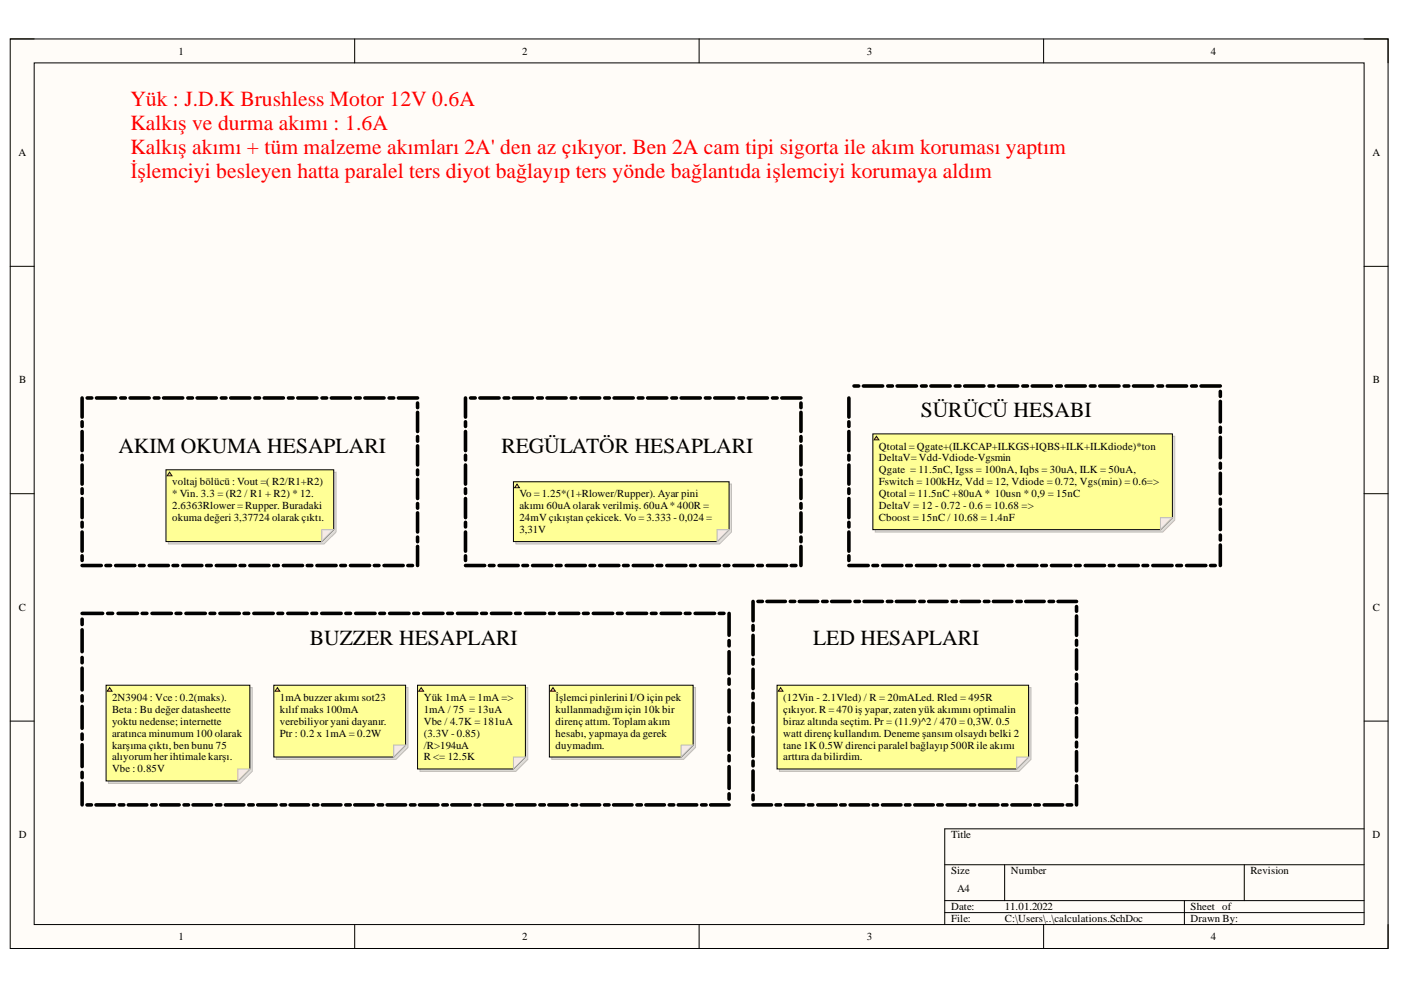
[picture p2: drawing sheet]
<svg xmlns="http://www.w3.org/2000/svg" width="297mm" height="210mm" viewBox="0 0 297 210" stroke-linecap="round" stroke-linejoin="round" font-family="sans-serif">
<path d="M2.2 8.3h292.1v192.8h-292.1z" fill-rule="evenodd" fill="#fffcf8"/>
<path d="M2.2 8.3h292.1v192.8h-292.1z" fill="none" stroke="#000" stroke-width=".21"/>
<path d="M7.2 13.3h282v182.7h-282z" fill-rule="evenodd" fill="#fffcf8"/>
<g fill="none" stroke="#000" stroke-width=".21">
<path d="M2.2 8.3h5M7.2 13.3h282v182.7h-282zM75.2 8.3v5M148.2 8.3v5M221.3 8.3v5M289.2 8.3h5.1v5M2.2 56.5h5M289.2 56.5h5.1M2.2 104.7h5M289.2 104.7h5.1M2.2 152.9h5M289.2 152.9h5.1"/>
<path d="M289.2 175.7h-88.9v20.3M75.2 196v5.1M148.2 196v5.1M200.3 183.3h88.9M200.3 191h88.9M200.3 193.5h88.9M213 183.3v7.7M221.3 196v5.1M251.1 191v5M263.8 183.3v7.7M294.3 196v5.1"/>
</g>
<g fill="none" stroke="#000" stroke-width=".76">
<path d="M17.4 84.4v4M17.4 89.4v1M17.4 91.5v4M17.4 96.5v1M17.4 98.6v4.1M18.5 84.4h1M20.5 84.4h4M25.6 84.4h1M27.6 84.4h4M32.7 84.4h1M34.7 84.4h4M39.8 84.4h1"/>
<path d="M41.8 84.4h4.1M46.9 84.4h1M48.9 84.4h4.1M54 84.4h1M56 84.4h4.1M61.2 84.4h.9M63.1 84.4h4.1M68.3 84.4h1M70.2 84.4h4.1M75.4 84.4h1M77.4 84.4h4M82.5 84.4h1"/>
<path d="M84.5 84.4h4M88.5 85.5v.9M88.5 87.4v4.1M88.5 92.6v.9M88.5 94.5v4.1M88.5 99.7v.9M98.7 84.4v4M98.7 89.4v1M98.7 91.5v4M98.7 96.5v1M98.7 98.6v4.1M99.8 84.4h1"/>
<path d="M101.7 84.4h4.1M106.9 84.4h1M108.9 84.4h4M114 84.4h1M116 84.4h4M121.1 84.4h1M123.1 84.4h4M128.2 84.4h1M130.2 84.4h4.1M135.3 84.4h1M137.3 84.4h4.1M142.4 84.4h1"/>
<path d="M144.4 84.4h4.1M149.6 84.4h.9M151.5 84.4h4.1M156.7 84.4h1M158.6 84.4h4.1M163.8 84.4h1M165.8 84.4h4M169.8 85.5v.9M169.8 87.4v4.1M169.8 92.6v.9M169.8 94.5v4.1M169.8 99.7v.9"/>
<path d="M180 84.4v4M180 89.4v1M180 91.5v4M180 96.5v1M180 98.6v4.1M181.1 81.8h1M183.1 81.8h4M188.2 81.8h1M190.2 81.8h4.1M195.4 81.8h1M197.4 81.8h4.1M202.5 81.8h1"/>
<path d="M204.5 81.8h4.1M209.7 81.8h1M211.7 81.8h4.1M216.9 81.8h1M218.8 81.8h4.1M224 81.8h1M226 81.8h4.1M231.2 81.8h1M233.2 81.8h4.1M238.3 81.8h1M240.3 81.8h4.1M245.5 81.8h1"/>
<path d="M247.5 81.8h4.1M252.6 81.8h1.1M254.6 81.8h4.1M258.7 83v1M258.7 85.1v4.4M258.7 90.6v1.1M258.7 92.7v4.4M258.7 98.2v1.1M17.4 103.6v1M17.4 105.7v4.1M17.4 110.7v1M17.4 112.8v4.1"/>
<path d="M17.4 117.8v1M17.4 119.9h4.1M22.5 119.9h1M24.5 119.9h4.1M29.6 119.9h1M31.6 119.9h4.1M36.7 119.9h1M38.7 119.9h4.1M43.8 119.9h1M45.9 119.9h4M50.9 119.9h1M53 119.9h4"/>
<path d="M58 119.9h1M60.1 119.9h4M65.1 119.9h1M67.2 119.9h4.1M72.2 119.9h1M74.3 119.9h4.1M79.4 119.9h1M81.4 119.9h4.1M86.5 119.9h1M88.5 101.6v4.1M88.5 106.8v1M88.5 108.7v4.1"/>
<path d="M88.5 113.9v1M88.5 115.8v4.1M98.7 119.9h4.1M98.7 103.6v1M98.7 105.7v4.1M98.7 110.7v1M98.7 112.8v4.1M98.7 117.8v1M103.7 119.9h1M105.8 119.9h4.1M110.9 119.9h.9M112.9 119.9h4.1"/>
<path d="M118 119.9h1M120 119.9h4.1M125.1 119.9h1M127.1 119.9h4.1M132.2 119.9h1M134.3 119.9h4M139.3 119.9h1M141.4 119.9h4M146.4 119.9h1M148.5 119.9h4M153.5 119.9h1M155.6 119.9h4.1"/>
<path d="M160.6 119.9h1M162.7 119.9h4.1M167.8 119.9h.9M169.8 101.6v4.1M169.8 106.8v1M169.8 108.7v4.1M169.8 113.9v1M169.8 115.8v4.1M180 119.9h4.1M180 103.6v1M180 105.7v4.1M180 110.7v1"/>
<path d="M180 112.8v4.1M180 117.8v1M185.1 119.9h1M187.1 119.9h4.1M192.2 119.9h1M194.3 119.9h4.1M199.4 119.9h1M201.5 119.9h4.1M206.5 119.9h1M208.6 119.9h4.1M213.7 119.9h1M215.8 119.9h4.1"/>
<path d="M220.9 119.9h1M222.9 119.9h4.1M228 119.9h1M230.1 119.9h4.1M235.2 119.9h1M237.3 119.9h4M242.3 119.9h1M244.4 119.9h4.1M249.5 119.9h1M251.6 119.9h4.1M256.7 119.9h1M258.7 100.3v4.4"/>
<path d="M258.7 105.8v1.1M258.7 107.9v4.4M258.7 113.4v1.1M258.7 115.6v4.3M17.4 130.1h4.4M17.4 131.3v1.1M17.4 133.5v4.7M17.4 139.4v1.1M22.8 130.1h1.1M25 130.1h4.1M30.1 130.1h1M32.2 130.1h4.1"/>
<path d="M37.3 130.1h1M39.4 130.1h4.1M44.5 130.1h1M46.6 130.1h4.1M51.7 130.1h1M53.8 130.1h4.1M58.9 130.1h1M61 130.1h4.1M66.1 130.1h1M68.2 130.1h4.1M73.3 130.1h1M75.4 130.1h4.1"/>
<path d="M80.5 130.1h1M82.6 130.1h4.1M87.7 130.1h1M89.8 130.1h4.1M94.9 130.1h1M97 130.1h4.1M102.1 130.1h1M104.2 130.1h4.1M109.3 130.1h1M111.4 130.1h4.1M116.5 130.1h1M118.6 130.1h4.1"/>
<path d="M123.7 130.1h1M125.8 130.1h4.1M130.9 130.1h1M133 130.1h4.1M138.1 130.1h1M140.2 130.1h4.1M145.3 130.1h1M147.4 130.1h4.1M152.5 130.1h1M154.6 130.1v4.6M154.6 135.8v1.2M154.6 138.2v4.6"/>
<path d="M159.7 127.5v4.1M159.7 132.6v1M159.7 134.7v4.1M159.7 139.8v1M160.7 127.5h.9M162.6 127.5h3.9M167.6 127.5h.9M169.5 127.5h3.9M174.4 127.5h1M176.3 127.5h3.9M181.3 127.5h.9M183.2 127.5h3.9"/>
<path d="M188.1 127.5h1M190 127.5h4M195 127.5h.9M196.9 127.5h3.9M201.8 127.5h1M203.7 127.5h4M208.7 127.5h1M210.6 127.5h3.9M215.6 127.5h.9M217.5 127.5h3.9M222.4 127.5h1M224.3 127.5h3.9"/>
<path d="M228.2 128.6v1M228.2 130.6v4.1M228.2 135.8v1M228.2 137.8v4.1M17.4 141.7v4.6M17.4 147.5v1.1M17.4 149.8v4.6M17.4 155.6v1.2M17.4 157.9v4.6M154.6 143.9v1.2M154.6 146.3v4.6M154.6 152.1v1.1"/>
<path d="M154.6 154.4v4.7M159.7 141.9v4.1M159.7 147v1M159.7 149.1v4.1M159.7 154.2v1M159.7 156.3v4.1M228.2 143v1M228.2 145v4.1M228.2 150.2v1M228.2 152.2v4.1M228.2 157.4v1M228.2 159.4v4.1"/>
<path d="M17.4 163.8v1.1M17.4 166v4.7M18.4 170.7h1M20.4 170.7h3.9M25.3 170.7h1M27.2 170.7h3.9M32.2 170.7h.9M34.1 170.7h3.9M39 170.7h1M40.9 170.7h3.9M45.9 170.7h.9M47.8 170.7h3.9"/>
<path d="M52.7 170.7h1M54.6 170.7h4M59.6 170.7h.9M61.5 170.7h3.9M66.5 170.7h.9M68.4 170.7h3.9M73.3 170.7h1M75.2 170.7h3.9M80.2 170.7h.9M82.1 170.7h3.9M87 170.7h1M88.9 170.7h4"/>
<path d="M93.9 170.7h.9M95.8 170.7h3.9M100.7 170.7h1M102.7 170.7h3.9M107.6 170.7h1M109.5 170.7h3.9M114.5 170.7h.9M116.4 170.7h3.9M121.3 170.7h1M123.2 170.7h3.9M128.2 170.7h.9M130.1 170.7h3.9"/>
<path d="M135 170.7h1M136.9 170.7h4M141.9 170.7h1M143.8 170.7h3.9M148.8 170.7h.9M150.7 170.7h3.9M154.6 160.2v1.1M154.6 162.5v4.7M154.6 168.3v1.1M159.7 170.7h3.9M159.7 161.4v1M159.7 163.5v4.1"/>
<path d="M159.7 168.6v1M164.5 170.7h1M166.5 170.7h3.9M171.4 170.7h.9M173.4 170.7h3.9M178.2 170.7h1M180.2 170.7h4M185.1 170.7h1M187.1 170.7h3.9M192 170.7h.9M194 170.7h3.9M198.8 170.7h1"/>
<path d="M200.8 170.7h3.9M205.7 170.7h.9M207.7 170.7h3.9M212.5 170.7h1M214.5 170.7h4M219.4 170.7h1M221.4 170.7h3.9M226.3 170.7h.9M228.2 164.6v1M228.2 166.5v4.2"/>
</g>
<path d="M23 145.8h30.5v17.7l-2.6 2.6h-27.9z" fill-rule="evenodd" fill="#e0ddd7"/>
<path d="M23 145.8h30.5v17.7l-2.6 2.6h-27.9z" fill="none" stroke="#bfbdba" stroke-width=".21"/>
<path d="M22.5 145.3h30.5v17.7l-2.6 2.6h-27.9z" fill-rule="evenodd" fill="#ffff96"/>
<path d="M22.5 145.3h30.5v17.7l-2.6 2.6h-27.9z" fill="none" stroke="#000" stroke-width=".21"/>
<path d="M50.4 163h2.6l-2.6 2.6z" fill="#f2f0d8"/>
<path d="M50.4 163h2.6l-2.6 2.6z" fill="none" stroke="#bfbdba" stroke-width=".21"/>
<path d="M23.3 145.8l.5 .7h-1.1z" fill="#ffcc78"/>
<path d="M23.3 145.8l.5 .7h-1.1z" fill="none" stroke="#300" stroke-width=".21"/>
<path d="M58.6 145.8h27.9v12.7l-2.5 2.5h-25.4z" fill-rule="evenodd" fill="#e0ddd7"/>
<path d="M58.6 145.8h27.9v12.7l-2.5 2.5h-25.4z" fill="none" stroke="#bfbdba" stroke-width=".21"/>
<path d="M58.1 145.3h27.9v12.7l-2.5 2.5h-25.4z" fill-rule="evenodd" fill="#ffff96"/>
<path d="M58.1 145.3h27.9v12.7l-2.5 2.5h-25.4z" fill="none" stroke="#000" stroke-width=".21"/>
<path d="M83.5 158h2.5l-2.5 2.5z" fill="#f2f0d8"/>
<path d="M83.5 158h2.5l-2.5 2.5z" fill="none" stroke="#bfbdba" stroke-width=".21"/>
<path d="M58.8 145.8l.5 .7h-1z" fill="#ffcc78"/>
<path d="M58.8 145.8l.5 .7h-1z" fill="none" stroke="#300" stroke-width=".21"/>
<path d="M89 145.8h22.9v15.2l-2.5 2.5h-20.4z" fill-rule="evenodd" fill="#e0ddd7"/>
<path d="M89 145.8h22.9v15.2l-2.5 2.5h-20.4z" fill="none" stroke="#bfbdba" stroke-width=".21"/>
<path d="M88.5 145.3h22.9v15.2l-2.5 2.5h-20.4z" fill-rule="evenodd" fill="#ffff96"/>
<path d="M88.5 145.3h22.9v15.2l-2.5 2.5h-20.4z" fill="none" stroke="#000" stroke-width=".21"/>
<path d="M108.9 160.5h2.5l-2.5 2.5z" fill="#f2f0d8"/>
<path d="M108.9 160.5h2.5l-2.5 2.5z" fill="none" stroke="#bfbdba" stroke-width=".21"/>
<path d="M89.3 145.8l.5 .7h-1z" fill="#ffcc78"/>
<path d="M89.3 145.8l.5 .7h-1z" fill="none" stroke="#300" stroke-width=".21"/>
<path d="M117 145.8h30.5v12.7l-2.6 2.5h-27.9z" fill-rule="evenodd" fill="#e0ddd7"/>
<path d="M117 145.8h30.5v12.7l-2.6 2.5h-27.9z" fill="none" stroke="#bfbdba" stroke-width=".21"/>
<path d="M116.5 145.3h30.5v12.7l-2.6 2.5h-27.9z" fill-rule="evenodd" fill="#ffff96"/>
<path d="M116.5 145.3h30.5v12.7l-2.6 2.5h-27.9z" fill="none" stroke="#000" stroke-width=".21"/>
<path d="M144.4 158h2.6l-2.6 2.5z" fill="#f2f0d8"/>
<path d="M144.4 158h2.6l-2.6 2.5z" fill="none" stroke="#bfbdba" stroke-width=".21"/>
<path d="M117.2 145.8l.5 .7h-1z" fill="#ffcc78"/>
<path d="M117.2 145.8l.5 .7h-1z" fill="none" stroke="#300" stroke-width=".21"/>
<path d="M165.3 145.8h53.3v15.2l-2.5 2.5h-50.8z" fill-rule="evenodd" fill="#e0ddd7"/>
<path d="M165.3 145.8h53.3v15.2l-2.5 2.5h-50.8z" fill="none" stroke="#bfbdba" stroke-width=".21"/>
<path d="M164.7 145.3h53.4v15.2l-2.6 2.5h-50.8z" fill-rule="evenodd" fill="#ffff96"/>
<path d="M164.7 145.3h53.4v15.2l-2.6 2.5h-50.8z" fill="none" stroke="#000" stroke-width=".21"/>
<path d="M215.5 160.5h2.6l-2.6 2.5z" fill="#f2f0d8"/>
<path d="M215.5 160.5h2.6l-2.6 2.5z" fill="none" stroke="#bfbdba" stroke-width=".21"/>
<path d="M165.5 145.8l.5 .7h-1z" fill="#ffcc78"/>
<path d="M165.5 145.8l.5 .7h-1z" fill="none" stroke="#300" stroke-width=".21"/>
<path d="M35.7 100.1h35.6v12.7l-2.6 2.5h-33z" fill-rule="evenodd" fill="#e0ddd7"/>
<path d="M35.7 100.1h35.6v12.7l-2.6 2.5h-33z" fill="none" stroke="#bfbdba" stroke-width=".21"/>
<path d="M35.2 99.6h35.6v12.7l-2.6 2.5h-33z" fill-rule="evenodd" fill="#ffff96"/>
<path d="M35.2 99.6h35.6v12.7l-2.6 2.5h-33z" fill="none" stroke="#000" stroke-width=".21"/>
<path d="M68.2 112.3h2.6l-2.6 2.5z" fill="#f2f0d8"/>
<path d="M68.2 112.3h2.6l-2.6 2.5z" fill="none" stroke="#bfbdba" stroke-width=".21"/>
<path d="M36 100.1l.5 .8h-1.1z" fill="#ffcc78"/>
<path d="M36 100.1l.5 .8h-1.1z" fill="none" stroke="#300" stroke-width=".21"/>
<path d="M109.4 102.7h45.7v10.1l-2.6 2.5h-43.1z" fill-rule="evenodd" fill="#e0ddd7"/>
<path d="M109.4 102.7h45.7v10.1l-2.6 2.5h-43.1z" fill="none" stroke="#bfbdba" stroke-width=".21"/>
<path d="M108.9 102.1h45.7v10.2l-2.6 2.5h-43.1z" fill-rule="evenodd" fill="#ffff96"/>
<path d="M108.9 102.1h45.7v10.2l-2.6 2.5h-43.1z" fill="none" stroke="#000" stroke-width=".21"/>
<path d="M152 112.3h2.6l-2.6 2.5z" fill="#f2f0d8"/>
<path d="M152 112.3h2.6l-2.6 2.5z" fill="none" stroke="#bfbdba" stroke-width=".21"/>
<path d="M109.6 102.7l.5 .7h-1z" fill="#ffcc78"/>
<path d="M109.6 102.7l.5 .7h-1z" fill="none" stroke="#300" stroke-width=".21"/>
<path d="M185.6 92.5h63.5v17.8l-2.6 2.5h-60.9z" fill-rule="evenodd" fill="#e0ddd7"/>
<path d="M185.6 92.5h63.5v17.8l-2.6 2.5h-60.9z" fill="none" stroke="#bfbdba" stroke-width=".21"/>
<path d="M185.1 92h63.5v17.8l-2.6 2.5h-60.9z" fill-rule="evenodd" fill="#ffff96"/>
<path d="M185.1 92h63.5v17.8l-2.6 2.5h-60.9z" fill="none" stroke="#000" stroke-width=".21"/>
<path d="M246 109.8h2.6l-2.6 2.5z" fill="#f2f0d8"/>
<path d="M246 109.8h2.6l-2.6 2.5z" fill="none" stroke="#bfbdba" stroke-width=".21"/>
<path d="M185.8 92.5l.5 .8h-1z" fill="#ffcc78"/>
<path d="M185.8 92.5l.5 .8h-1z" fill="none" stroke="#300" stroke-width=".21"/>
<g font-size="4.6" fill="#f00">
<text x="27.6" y="22.5">Yük : J.D.K Brushless Motor 12V 0.6A</text>
<text x="27.6" y="27.5">Kalkış ve durma akımı : 1.6A</text>
<text x="27.6" y="32.6">Kalkış akımı + tüm malzeme akımları 2A' den az çıkıyor. Ben 2A cam tipi sigorta ile akım koruması yaptım</text>
<text x="27.6" y="37.6">İşlemciyi besleyen hatta paralel ters diyot bağlayıp ters yönde bağlantıda işlemciyi korumaya aldım</text>
</g>
<g font-size="4.6">
<text x="195.2" y="88.5">SÜRÜCÜ HESABI</text>
<text x="25.1" y="96.1">AKIM OKUMA HESAPLARI</text>
<text x="106.3" y="96.1">REGÜLATÖR HESAPLARI</text>
<text x="65.7" y="136.7">BUZZER HESAPLARI</text>
<text x="172.4" y="136.7">LED HESAPLARI</text>
</g>
<g font-size="2.3">
<text x="37.9" y="11.6">1</text>
<text x="110.7" y="11.6">2</text>
<text x="183.8" y="11.6">3</text>
<text x="256.7" y="11.6">4</text>
<text x="3.9" y="33.1">A</text>
<text x="291" y="33.1">A</text>
<text x="4.1" y="81.3">B</text>
<text x="291" y="81.3">B</text>
<text x="186.3" y="95.3">Qtotal = Qgate+(ILKCAP+ILKGS+IQBS+ILK+ILKdiode)*ton</text>
<text x="186.3" y="97.8">DeltaV= Vdd-Vdiode-Vgsmin</text>
<text x="186.3" y="100.4">Qgate = 11.5nC, Igss = 100nA, Iqbs = 30uA, ILK = 50uA,</text>
<text x="36.5" y="102.9">voltajbölücü : Vout =( R2/R1+R2)</text>
<text x="36.5" y="105.4">* Vin. 3.3 = (R2 / R1 + R2) * 12.</text>
<text x="36.5" y="108">2.6363Rlower = Rupper. Buradaki</text>
<text x="110.1" y="105.4">Vo = 1.25*(1+Rlower/Rupper). Ayar pini</text>
<text x="110.1" y="108">akımı 60uAolarak verilmiş. 60uA*400R =</text>
<text x="186.3" y="102.9">Fswitch = 100kHz, Vdd = 12, Vdiode = 0.72, Vgs(min) = 0.6=&gt;</text>
<text x="186.3" y="105.4">Qtotal = 11.5nC +80uA * 10usn * 0,9 = 15nC</text>
<text x="186.3" y="108">DeltaV = 12 - 0.72 - 0.6 = 10.68 =&gt;</text>
<text x="36.5" y="110.5">okuma değeri 3,37724 olarak çıktı.</text>
<text x="110.1" y="110.5">24mV çıkıştan çekicek. Vo = 3.333 - 0,024 =</text>
<text x="110.1" y="113">3,31V</text>
<text x="186.3" y="110.5">Cboost = 15nC / 10.68 = 1.4nF</text>
<text x="4" y="129.5">C</text>
<text x="291" y="129.5">C</text>
<text x="23.7" y="148.6">2N3904 : Vce : 0.2(maks).</text>
<text x="59.3" y="148.6">1mA buzzer akımı sot23</text>
<text x="89.8" y="148.6">Yük 1mA = 1mA =&gt;</text>
<text x="117.8" y="148.6">İşlemci pinlerini I/O için pek</text>
<text x="166.1" y="148.6">(12Vin - 2.1Vled) / R = 20mALed. Rled = 495R</text>
<text x="23.7" y="151.1">Beta : Bu değer datasheette</text>
<text x="23.7" y="153.6">yoktu nedense; internette</text>
<text x="59.3" y="151.1">kılıfmaks 100mA</text>
<text x="59.3" y="153.6">verebiliyor yani dayanır.</text>
<text x="89.8" y="151.1">1mA / 75 = 13uA</text>
<text x="89.8" y="153.6">Vbe / 4.7K = 181uA</text>
<text x="117.8" y="151.1">kullanmadığım için 10k bir</text>
<text x="117.8" y="153.6">direnç attım. Toplam akım</text>
<text x="166.1" y="151.1">çıkıyor. R = 470 iş yapar, zaten yük akımını optimalin</text>
<text x="166.1" y="153.6">biraz altında seçtim. Pr = (11.9)^2 / 470 = 0,3W. 0.5</text>
<text x="23.7" y="156.2">aratınca minumum 100 olarak</text>
<text x="23.7" y="158.7">karşıma çıktı, ben bunu 75</text>
<text x="23.7" y="161.2">alıyorum her ihtimale karşı.</text>
<text x="59.3" y="156.2">Ptr : 0.2 x 1mA = 0.2W</text>
<text x="89.8" y="156.2">(3.3V - 0.85)</text>
<text x="89.8" y="158.7">/R&gt;194uA</text>
<text x="89.8" y="161.2">R &lt;= 12.5K</text>
<text x="117.8" y="156.2">hesabı, yapmaya da gerek</text>
<text x="117.8" y="158.7">duymadım.</text>
<text x="166.1" y="156.2">watt direnç kullandım. Deneme şansım olsaydı belki 2</text>
<text x="166.1" y="158.7">tane 1K 0.5W direnci paralel bağlayıp 500R ile akımı</text>
<text x="166.1" y="161.2">arttıra da bilirdim.</text>
<text x="23.7" y="163.8">Vbe : 0.85V</text>
<text x="4" y="177.7">D</text>
<text x="201.6" y="177.7">Title</text>
<text x="291" y="177.7">D</text>
<text x="201.6" y="185.4">Size</text>
<text x="214.3" y="185.4">Number</text>
<text x="265.1" y="185.4">Revision</text>
<text x="202.9" y="189.2">A4</text>
<text x="201.6" y="193">Date:</text>
<text x="201.6" y="195.5">File:</text>
<text x="213" y="193">11.01.2022</text>
<text x="213" y="195.5">C:\Users\..\calculations.SchDoc</text>
<text x="252.4" y="193">Sheet of</text>
<text x="252.4" y="195.5">Drawn By:</text>
<text x="37.9" y="199.3">1</text>
<text x="110.7" y="199.3">2</text>
<text x="183.8" y="199.3">3</text>
<text x="256.7" y="199.3">4</text>
</g>
</svg>
